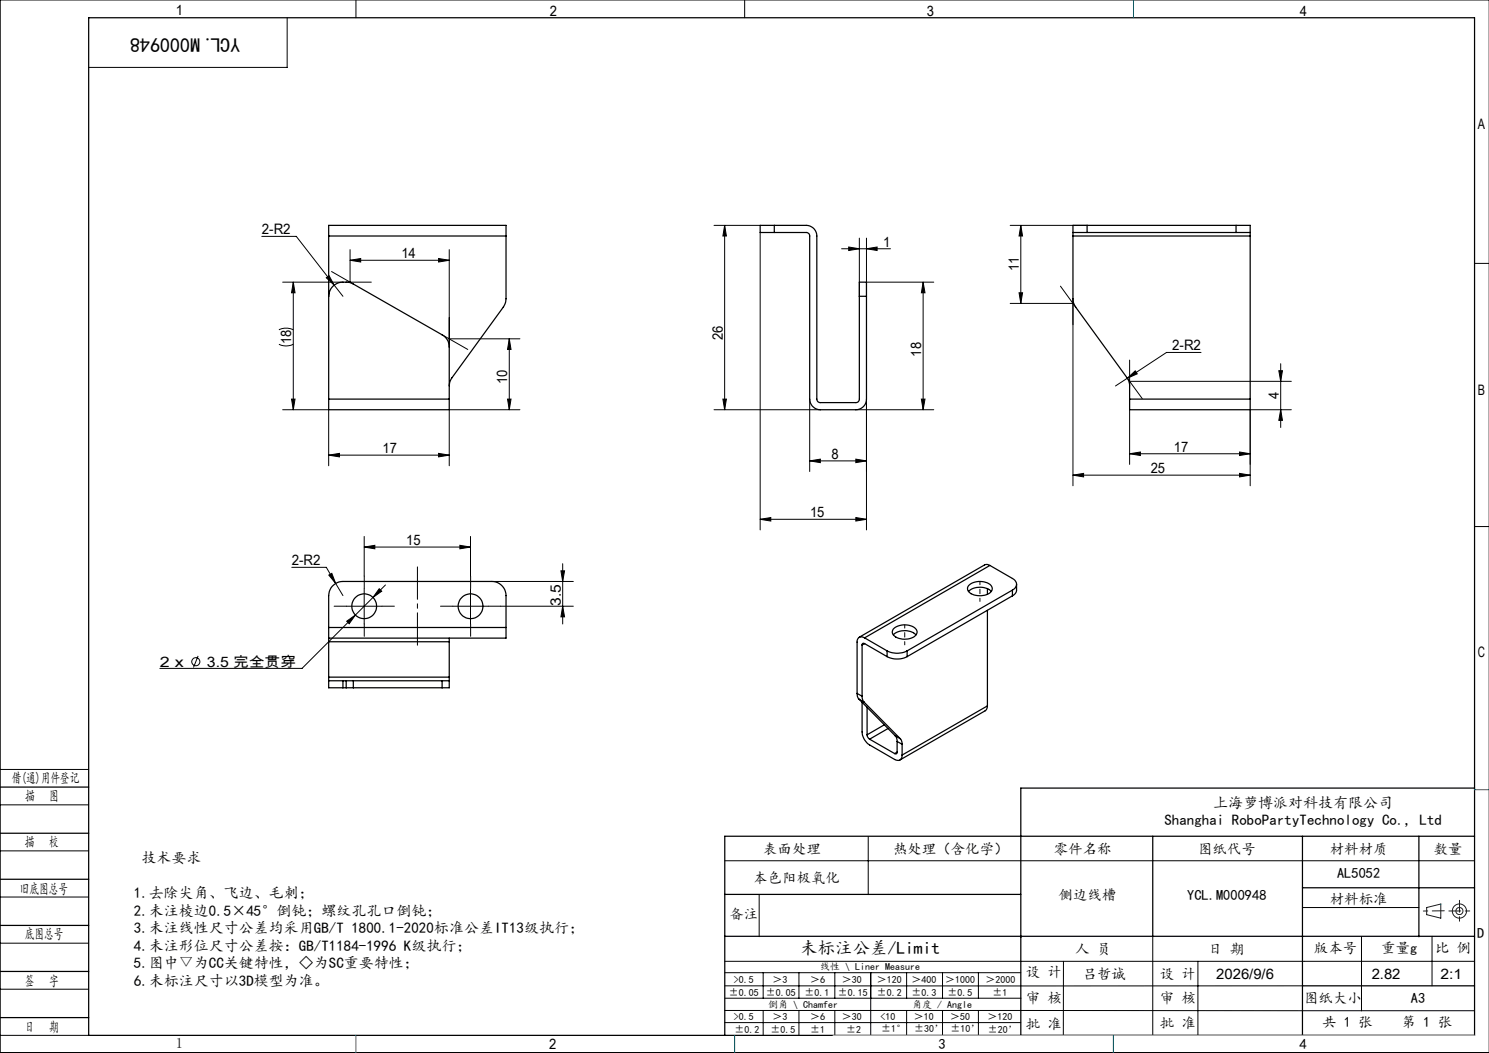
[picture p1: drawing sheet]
<svg xmlns="http://www.w3.org/2000/svg" width="420mm" height="297mm" viewBox="0 0 420 297" stroke-linecap="round" stroke-linejoin="round" font-family="sans-serif">
<g fill="none" stroke="#000" stroke-width=".28">
<path d="M100.4 0v5M210 0v5M420 0h-419.9v297h419.9M81 5v14h-56M73.8 66.7h9.8l10.7 13.7M79.7 79.6h17M82.7 79.6v36M82.7 79.6l.5 3h-1zM92 78.3l.8-.6 1.5 2.7zM93.5 76.6l6.2 3.5M97.6 79.6h7.1M98.7 73.4l3-.5v1z"/>
<path d="M98.7 70.4v9.2M98.7 73.4h28M123.7 72.9l3 .5-3 .5zM126.7 70.4v27.5M201.4 63.6h13M204.4 63.6v52M204.4 63.6l.5 3h-1zM214.4 65.6v83.9M237.4 70.2h13.8M239.4 69.7l3 .5-3 .5zM242.4 67.2v16.4M244.4 70.2l3-.5v1z"/>
<path d="M244.4 79.6h19M244.4 67.2v16.4M260.4 79.6l.5 3h-1zM260.4 79.6v36M284.9 63.6h21.7M287.9 63.6l.5 3h-1zM287.9 63.6v22M415.9 74.3h4.1M78.7 97.1l1.8 .5 2.2-.5M78.7 93l1.5-.4 1.6 .1 .9 .3M94.3 80.4l2.4 3.2M124.7 94.4l7.2 4.2"/>
<path d="M126.7 95.6h19.9M143.7 95.6v20M143.7 95.6l.4 3h-.9zM284.9 85.6h17.7M287.4 82.6h1l-.5 3zM299.1 80.7l4.3 5.9M302.6 84.3v52.7M338.8 99.4h-9.8l-11 7.3M79.7 115.6h13v15.8M82.2 112.6h1l-.5 3zM143.2 112.6h.9l-.4 3zM146.6 115.6h-19.9v15.8"/>
<path d="M201.4 115.6h30M203.9 112.6h1l-.5 3zM228.4 112.6v20.4M241.4 115.6h22M244.4 112.6v36.9M259.9 112.6h1l-.5 3zM317.9 106.5l4.3 5.9M318 106.7l2.2-2.1 .6 .8zM318 106.7l-3.4 2.2M318.6 115.6v15.4M318.6 101.6v7.3M318.6 107.6h45.6"/>
<path d="M360.7 104.6h1l-.5 3zM361.2 115.6l.5 3h-1zM361.2 102.6v18M364.2 115.6h-11.6v21.4M92.7 128.4l3-.5v1zM92.7 128.4h34M123.7 127.9l3 .5-3 .5zM228.4 130l3-.5v1zM228.4 130h16M241.4 129.5l3 .5-3 .5zM302.6 134l3-.5v1zM302.6 134h50"/>
<path d="M318.6 128l3.1-.5v1zM318.6 128h34M349.6 127.5l3 .5-3 .5zM349.6 133.5l3 .5-3 .5zM102.7 154.3l3-.5v1zM102.7 151.3v11.2M102.7 154.3h30M129.7 153.8l3 .5-3 .5zM132.7 151.3v11.2M158.7 159v17M214.4 146.5l3-.5v1zM214.4 146.5h30"/>
<path d="M241.4 146l3 .5-3 .5zM415.9 148.5h4.1M82.3 160h9.7l2.7 4.6M92.7 162.2l.9-.5 1.1 2.9zM94.7 164.6l2 3.4M97.7 171h10M97.8 175.2l2.5-1.7-1.8 2.4zM102.7 166v10M107 166l.7 .8-2.5 1.7zM108.7 165l-23.5 23.5h-40.1M127.7 171h10M132.7 166v10"/>
<path d="M138.7 164h23M141.2 171h20.5M158.2 161h1l-.5 3zM158.7 171l.5 3h-1zM55.9 185l-1.3 3.3M0 217h25M0 227h25M0 240h25M244.9 236v16.3M0 253h25M204.4 242.8h211.5M214.1 252.4v11.8"/>
<path d="M367.4 256h32.8M0 266h25M0 279h25M204.4 271.1h211.5M204.4 278.1h163M204.4 274.4h83.5M215.3 274.4v7.1M225.4 274.4v7.1M235.5 274.4v7.1M245.6 274.4v17.6M255.7 274.4v7.1M265.9 274.4v7.1"/>
<path d="M276 274.4v7.1M300 271.1l-.1 21M325.2 264.1v27.9M337.9 271.1v20.9M384 264.2v20.9M403.9 264.1v14M0 292h25M204.4 285l211.5 .1M204.4 288.4h83.5M204.5 281.5h83.5M215.3 285v7M225.4 285v7"/>
<path d="M235.5 285v7M255.7 285v7M265.9 285v7M276 285v7M287.9 292h128"/>
<circle cx="55.2" cy="186.6" r="1.15"/>
</g>
<g fill="none" stroke="#191924" stroke-width=".28">
<path d="M402.4 256l4-1v4l-4-1z"/>
<circle cx="411.7" cy="257" r="1"/>
<circle cx="411.7" cy="257" r="2"/>
</g>
<path d="M117.7 182v-22.1" fill="none" stroke="#000" stroke-width=".28" stroke-dasharray="30.5 1.3 1.3 1.3" stroke-dashoffset="21.3"/>
<path d="M97.7 171h-3.5M102.7 166v-3.5M102.7 176v3.5M107.7 171h3.5M127.7 171h-3.5M132.7 166v-3.5M132.7 176v3.5M137.7 171h3.5" fill="none" stroke="#000" stroke-width=".28" stroke-dasharray="30.5 1.3 1.3 1.3"/>
<path d="M276.4 169.6v-5.6M255.2 181.9v-5.7" fill="none" stroke="#000" stroke-width=".28" stroke-dasharray="30.5 1.3 1.3 1.3" stroke-dashoffset="29.6"/>
<g fill="none" stroke="#000" stroke-width=".35">
<path d="M25 5h390.9v287h-390.9zM92.7 66.6v-3h50v3M92.7 66.6v46M92.7 66.6h50M142.7 66.6v17.7l-.3 1.5-15.1 21-.5 1.1-.1 1M218.4 63.6h-4v2h4M218.4 65.6h9a.96 .96 0 0 1 1 1v46a2.99 2.99 0 0 0 3 3h10a2.99 2.99 0 0 0 3-3v-29M218.4 63.6h9a2.99 2.99 0 0 1 3 3v46a.96 .96 0 0 0 1 1h10a.96 .96 0 0 0 1-1v-29M218.4 63.6v2M302.6 65.6h4M302.6 65.6v1M302.6 66.6v17.7a3.7 3.7 0 0 0 .8 2.3l14.7 20.2 .5 1.7v4.1"/>
<path d="M302.6 66.6h50M306.6 63.6h-4v2M306.6 63.6h42.1M306.6 65.6h42.1M306.6 63.6v2M348.7 63.6h3.9v2M348.7 65.6h3.9M348.7 63.6v2M352.6 65.6v1M352.6 66.6v46M92.7 83.6a4.4 4.4 0 0 1 5.7-3.9l1 .3 25.3 14.4a3.9 3.9 0 0 1 2 3.5v14.7M242.4 83.6v-4h2v4"/>
<path d="M242.4 83.6h2M92.7 112.6v3h34v-3M92.7 112.6h34M318.6 112.6v3h34v-3M318.6 112.6h34M279.2 159.5l6.4 3.7a1.73 1.73 0 0 1 1.1 1.6 1.73 1.73 0 0 1-1.1 1.6M279.2 159.5l-.7-.3-.8 .1-35.3 20.4M279.2 159.5l-35.3 20.4M92.7 177v-9a4 4 0 0 1 4-4h42a4 4 0 0 1 4 4v9M92.7 177v3M92.7 180v1M92.7 177h50"/>
<path d="M126.7 180v1M142.7 177v3h-50M243.9 179.9a1.29 1.29 0 0 0-1.5-.1 1.29 1.29 0 0 0-.6 1.3v14.5M243.9 179.9l6.3 3.7M252 179.1a4.8 4.8 0 0 1 6.4 0M252.2 177.2a4.9 4.9 0 0 1 6.3 .4 1.93 1.93 0 0 1-1.9 2.5 4.2 4.2 0 0 1-4.9-1.5v-.6zM273.2 166.8a4.8 4.8 0 0 1 6.4 0M273.4 165a4.9 4.9 0 0 1 6.3 .3 1.66 1.66 0 0 1-1.5 2.4 4.6 4.6 0 0 1-5.3-1.3l.1-.9zM278.5 166v1.6M278.5 172.2v26.9M285.6 166.4l-29.7 17.2M285.6 166.4v1.7"/>
<path d="M285.6 168.1l-29.7 17.1M286.7 164.8v2.1l-1.1 1.2M92.7 192v2h4M92.7 192h4M92.7 191v1M92.7 181v10M92.7 181h34M92.7 191h34M96.7 194h.9M96.7 192v2M96.7 192h.9M97.6 194h2.1"/>
<path d="M97.6 192h2.1M97.6 192v2M99.7 194h25M99.7 192h25M99.7 192v2M124.7 192h2M124.7 192v2M126.7 192v2h-2M126.7 191v1M126.7 181v10M241.8 195.6l.1 .9 .4 .7M241.8 195.6l1.4 .8"/>
<path d="M242.3 197.2l1.4 .8M242.3 197.2l10.2 10.3M243.2 196.4v.7l.5 .9M243.2 198.1v8.3a4.6 4.6 0 0 0 2.1 3.7l7 4.1a1.29 1.29 0 0 0 1.5 .1 1.29 1.29 0 0 0 .7-1.3M243.2 181.9v14.5M243.7 198l10.2 10.3M243.9 181.5a.42 .42 0 0 0-.5 0 .42 .42 0 0 0-.2 .4M243.9 181.5l6.3 3.7M243.9 181.5l-.7 .4M244.6 199.5v7.8M250.2 185.2a6.2 6.2 0 0 0 5.7 0M250.2 183.6a6.2 6.2 0 0 0 5.7 0"/>
<path d="M250.2 183.6v1.6M255.9 183.6v1.6M278.5 199.1l-.3 1.1-.3 .3-24 13.8M278.5 199.1l-24 13.9M244.6 207.3l.1 .5 .6 .7M245.3 208.5l7 4M249.4 204.4l-4.8 2.9M250.5 205.5l-5.2 3M252.5 207.5l.3 .5 .2 1.1M252.5 207.5l1.4 .8M253 212.2a.42 .42 0 0 1-.2 .4 .42 .42 0 0 1-.5-.1M253 209.1l1.5 .8"/>
<path d="M253 209.1v3.1M253 212.2l-.7 .3M253.9 208.3l.5 .9 .1 .7M254.5 209.9v3.1M0 222h25M0 235h25M325.2 235.9v28.2M367.4 235.9v56.1M400.2 235.9v28.3M415.9 235.9h-211.5v56.1M415.9 222.3h-128v69.7M0 248h25"/>
<path d="M204.4 252.3h83.5M367.4 250.4h48.5M0 261h25M0 274h25M204.4 264.1h211.5M367.4 278.1h48.5M0 287h25"/>
<circle cx="102.7" cy="171" r="3.5"/>
<circle cx="132.7" cy="171" r="3.5"/>
</g>
<path d="M407.4 256.9l-5.9 .1M408.7 256.9h6M411.7 253.9v6" fill="none" stroke="#191924" stroke-width=".28" stroke-dasharray="6.3 1.3 1.3 1.3" stroke-dashoffset="3"/>
<path d="M235 292h180.9" fill="none" stroke="#c0c0c0" stroke-width=".28"/>
<path d="M319.7 0v5M415.9 222.7h4.1M100.4 292v5M207.2 292v5M314 292v5" fill="none" stroke="#00f" stroke-width=".28"/>
<path d="M406.4 255h.1" fill="none" stroke="#0ff" stroke-width=".28"/>
<g fill="#000">
<path d="M98.7 73.4l3-.5v1zM123.7 72.9l3 .5-3 .5z"/>
<path d="M204.4 63.6l.5 3h-1zM203.9 112.6h1l-.5 3z"/>
<path d="M143.7 95.6l.4 3h-.9zM143.2 112.6h.9l-.4 3zM360.7 104.6h1l-.5 3zM361.2 115.6l.5 3h-1z"/>
<path d="M287.4 82.6h1l-.5 3zM287.9 63.6l.5 3h-1z"/>
<path d="M82.2 112.6h1l-.5 3zM82.7 79.6l.5 3h-1zM259.9 112.6h1l-.5 3zM260.4 79.6l.5 3h-1zM158.7 171l.5 3h-1zM158.2 161h1l-.5 3z"/>
<path d="M92.7 128.4l3-.5v1zM123.7 127.9l3 .5-3 .5zM92 78.3l2.3 2.1-1.5-2.7zM318 106.7l2.8-1.3-.6-.8zM107 166l-1.8 2.5 2.5-1.7zM97.8 175.2l.7 .7 1.8-2.4zM92.7 162.2l2 2.4-1.1-2.9z"/>
<path d="M241.4 129.5l3 .5-3 .5zM228.4 130l3-.5v1zM241.4 146l3 .5-3 .5zM214.4 146.5l3-.5v1zM244.4 70.2l3-.5v1zM239.4 69.7l3 .5-3 .5zM349.6 127.5l3 .5-3 .5zM318.6 128l3.1-.5v1zM129.7 153.8l3 .5-3 .5zM102.7 154.3l3-.5v1z"/>
<path d="M302.6 134l3-.5v1zM349.6 133.5l3 .5-3 .5z"/>
</g>
<text font-size="5.6" x="67.7" y="10.6" transform="rotate(-180 67.7 10.6)">YCL.M000948</text>
<text font-size="4.9" x="225.7" y="269">未标注公差/Limit</text>
<g font-size="4.2">
<text x="342.2" y="227.9">上海萝博派对科技有限公司</text>
<text x="328.5" y="232.8">Shanghai RoboPartyTechnology Co., Ltd</text>
<text x="39.9" y="243.5">技术要求</text>
<text x="37.8" y="253.4">1.去除尖角、飞边、毛刺；</text>
<text x="37.8" y="258.3">2.未注棱边0.5×45°倒钝；螺纹孔孔口倒钝；</text>
<text x="37.8" y="263.2">3.未注线性尺寸公差均采用GB/T 1800.1-2020标准公差IT13级执行；</text>
<text x="37.8" y="268.2">4.未注形位尺寸公差按：GB/T1184-1996 K级执行；</text>
<text x="37.8" y="273.1">5.图中▽为CC关键特性，◇为SC重要特性；</text>
<text x="37.8" y="278">6.未标注尺寸以3D模型为准。</text>
</g>
<g font-size="4.1">
<text x="49.6" y="4.3">1</text>
<text x="155.1" y="4.6">2</text>
<text x="261.4" y="4.6">3</text>
<text x="366.6" y="4.6">4</text>
<text x="416.9" y="36.3">A</text>
<text x="73.9" y="66.1">2-R2</text>
<text x="249.1" y="69.6">1</text>
<text x="113.2" y="72.8">14</text>
<text x="287.4" y="76.5" transform="rotate(-90 287.4 76.5)">11</text>
<text x="203.8" y="96" transform="rotate(-90 203.8 96)">26</text>
<text x="82.2" y="97.1" transform="rotate(-90 82.2 97.1)">18</text>
<text x="259.8" y="100.6" transform="rotate(-90 259.8 100.6)">18</text>
<text x="330.6" y="98.8">2-R2</text>
<text x="143.1" y="108.4" transform="rotate(-90 143.1 108.4)">10</text>
<text x="360.7" y="112.5" transform="rotate(-90 360.7 112.5)">4</text>
<text x="416.9" y="111.3">B</text>
<text x="107.9" y="127.8">17</text>
<text x="234.6" y="129.4">8</text>
<text x="331.1" y="127.4">17</text>
<text x="324.6" y="133.4">25</text>
<text x="228.5" y="145.9">15</text>
<text x="114.6" y="153.7">15</text>
<text x="82.3" y="159.4">2-R2</text>
<text x="158.2" y="170.9" transform="rotate(-90 158.2 170.9)">3.5</text>
<text x="416.9" y="185.3">C</text>
<text x="45.1" y="188.1">2 x</text>
<text x="58.4" y="188.1">3.5 完全贯穿</text>
<text x="3.3" y="220.9">借(通)用件登记</text>
<text x="7.1" y="226">描</text>
<text x="13.9" y="226">图</text>
<text x="7" y="238.9">描</text>
<text x="13.8" y="238.9">校</text>
<text x="215.3" y="240.8">表面处理</text>
<text x="251.9" y="240.8">热处理（含化学）</text>
<text x="297.3" y="240.8">零件名称</text>
<text x="337.9" y="240.8">图纸代号</text>
<text x="375.1" y="240.8">材料材质</text>
<text x="404.4" y="240.8">数量</text>
<text x="212.5" y="249">本色阳极氧化</text>
<text x="377.1" y="247.7">AL5052</text>
<text x="5.6" y="252">旧底图总号</text>
<text x="298.6" y="253.7">侧边线槽</text>
<text x="334.9" y="253.7">YCL.M000948</text>
<text x="375.1" y="254.9">材料标准</text>
<text x="205.7" y="259.3">备注</text>
<text x="7" y="265">底图总号</text>
<text x="303.3" y="269">人 员</text>
<text x="340.8" y="269">日 期</text>
<text x="370.6" y="268.7">版本号</text>
<text x="389.6" y="268.7">重量g</text>
<text x="404.8" y="268.7">比 例</text>
<text x="416.7" y="264.6">D</text>
<text x="289.3" y="275.5">设 计</text>
<text x="7" y="278">签</text>
<text x="13.8" y="278">字</text>
<text x="305.4" y="276">吕哲诚</text>
<text x="327.2" y="276">设 计</text>
<text x="343.1" y="276">2026/9/6</text>
<text x="386.9" y="276">2.82</text>
<text x="406.3" y="276">2:1</text>
<text x="289.3" y="283">审 核</text>
<text x="327.2" y="282.9">审 核</text>
<text x="367.8" y="282.9">图纸大小</text>
<text x="397.9" y="283">A3</text>
<text x="7" y="291">日</text>
<text x="13.8" y="291">期</text>
<text x="289.3" y="290.1">批 准</text>
<text x="327.2" y="290">批 准</text>
<text x="373" y="289.8">共 1 张</text>
<text x="395.4" y="289.8">第 1 张</text>
<text x="49.6" y="295.6">1</text>
<text x="154.9" y="296">2</text>
<text x="264.7" y="296">3</text>
<text x="366.6" y="296">4</text>
</g>
<g font-size="2.8">
<text x="231.3" y="273.6">线性 \ Liner Measure</text>
<text x="205.6" y="280.8">±0.05</text>
<text x="207" y="277.2">&gt;0.5</text>
<text x="216" y="280.8">±0.05</text>
<text x="217.9" y="277.2">＞3</text>
<text x="227" y="280.8">±0.1</text>
<text x="228.5" y="277.2">＞6</text>
<text x="236.3" y="280.8">±0.15</text>
<text x="237.5" y="277.2">＞30</text>
<text x="247.4" y="277.2">＞120</text>
<text x="247.4" y="280.8">±0.2</text>
<text x="257.1" y="277.2">＞400</text>
<text x="257.1" y="280.8">±0.3</text>
<text x="266.6" y="277.2">＞1000</text>
<text x="267.3" y="280.8">±0.5</text>
<text x="278" y="277.2">＞2000</text>
<text x="279.9" y="280.8">±1</text>
<text x="207" y="287.8">&gt;0.5</text>
<text x="216.6" y="284.3">倒角 \ Chamfer</text>
<text x="217.9" y="287.8">＞3</text>
<text x="228.5" y="287.8">＞6</text>
<text x="237.5" y="287.8">＞30</text>
<text x="248.4" y="287.8">&lt;10</text>
<text x="257.3" y="284.3">角度 / Angle</text>
<text x="257.8" y="287.8">＞10</text>
<text x="268" y="287.8">＞50</text>
<text x="278.5" y="287.8">＞120</text>
<text x="207.1" y="291.3">±0.2</text>
<text x="217.3" y="291.3">±0.5</text>
<text x="228.5" y="291.3">±1</text>
<text x="238.7" y="291.3">±2</text>
<text x="248.6" y="291.1">±1°</text>
<text x="257.8" y="291.1">±30’</text>
<text x="268.1" y="291.1">±10’</text>
<text x="278.6" y="291.2">±20’</text>
</g>
</svg>
